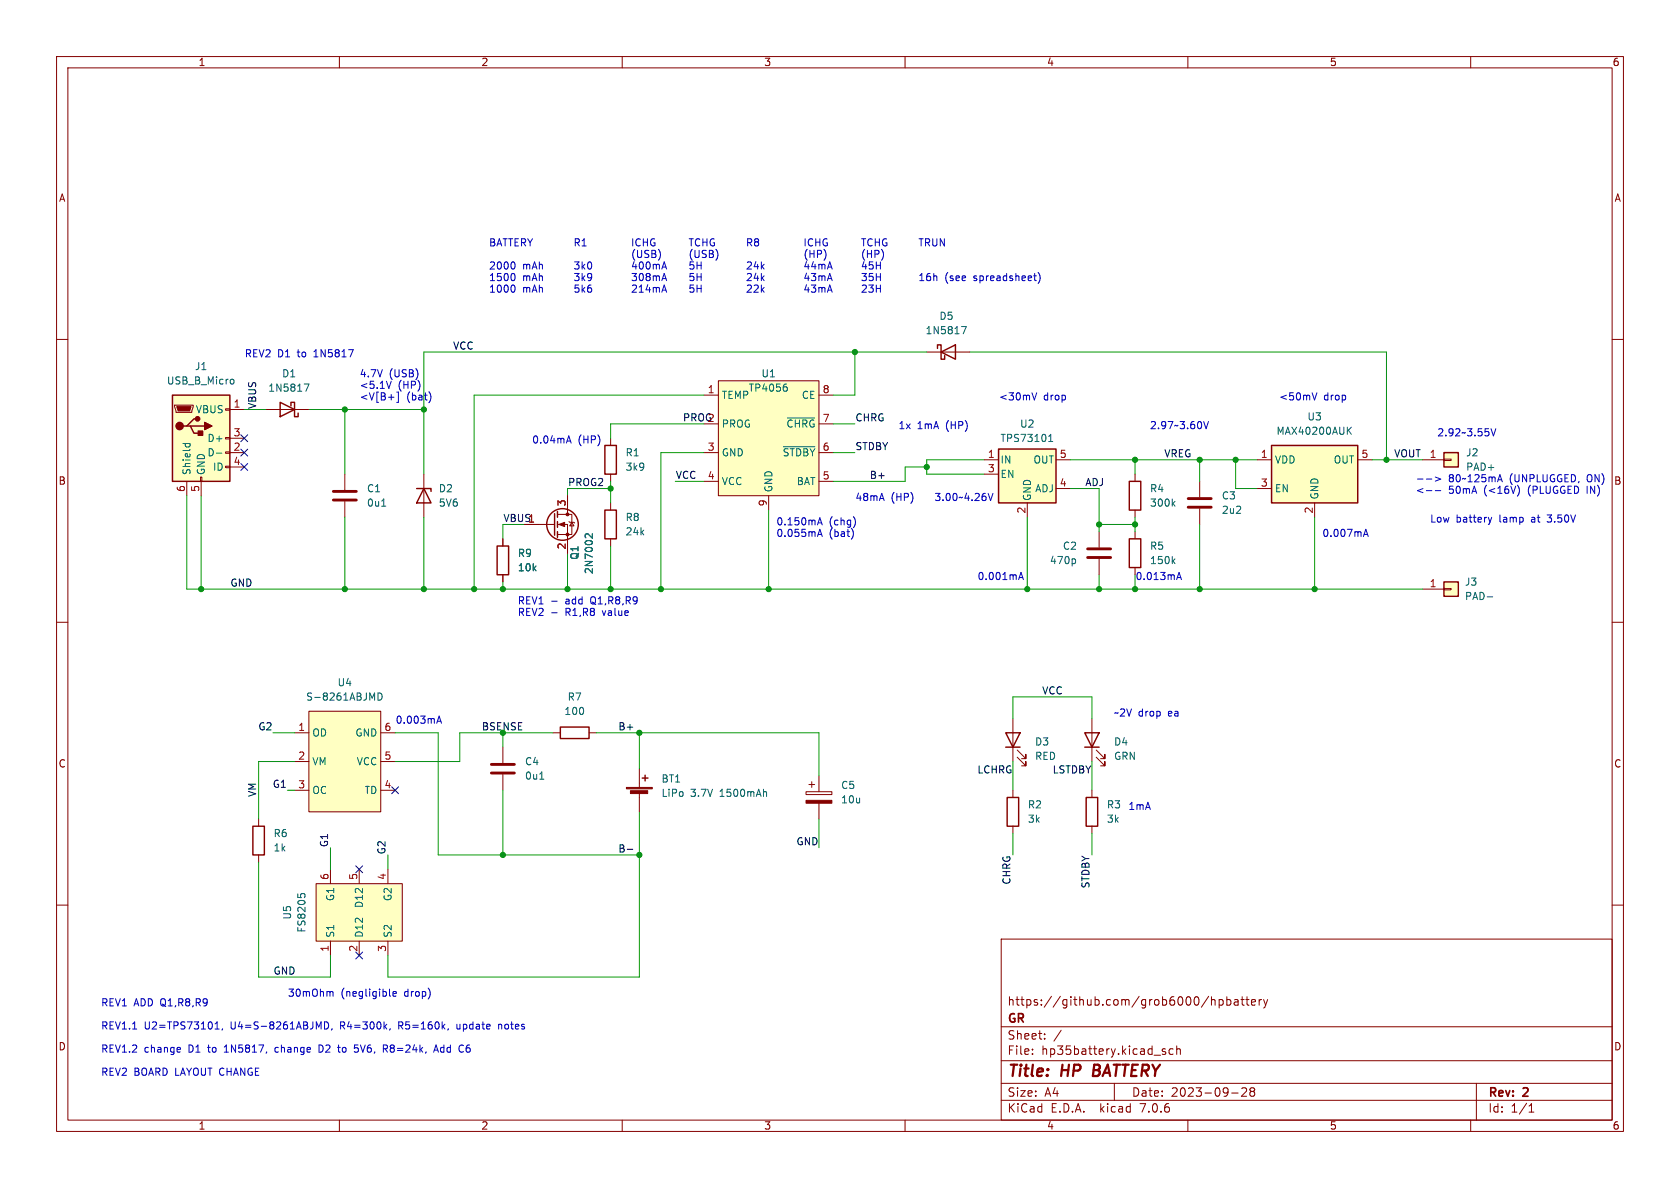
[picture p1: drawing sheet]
<svg xmlns="http://www.w3.org/2000/svg" width="297mm" height="210mm" viewBox="0 0 297 210" stroke-linecap="round" stroke-linejoin="round" font-family="sans-serif">
<g fill="none" stroke="#840000" stroke-width=".18">
<path d="M10 10h277v190h-277zM12 12h273v186h-273zM60 10v2M110 10v2M160 10v2M210 10v2M260 10v2M10 60h2M285 60h2M30.9 71.6h3.3v.3l-.3 1h-2.8zM39.9 79.9h.7v.2h-.7zM39.9 77.3h.7v.3h-.7z"/>
<path d="M39.9 72.3h.7v.2h-.7zM40.6 72.4h2.6M40.6 77.5h2.6M47 72.4h7.6M107.9 77.5v1.2M124.5 69.9h2.5M124.5 74.9h2.5M127 67.3h17.8v20.3h-17.8zM144.8 69.9h2.5M144.8 74.9h2.5M163.8 62.2h7.6M33 85.1v2.5"/>
<path d="M35.4 84.3h.3v.8h-.3zM35.6 85.1v2.5M39.9 82.4h.7v.3h-.7zM40.6 80h2.6M40.6 82.6h2.6M61 83.8v2.8M61 88.6v2.8M74.9 83.8v7.6M88.9 95.3v1.2M92.7 92.7h5.3M98.6 92.7h1.7v5.1M98.6 90.9h2.5v3.6h-2.5"/>
<path d="M100.3 87.6v3.3M100.6 92.2l.1 .1h.8l.1 .2M101.1 92.3l.4 .7h-.8zM107.9 83.8v1.3M107.9 88.9v1.3M107.9 95.3v1.2M124.5 80h2.5M124.5 85.1h2.5M135.9 87.6v2.6M144.8 80h2.5M144.8 85.1h2.5M174 81.3h2.5"/>
<path d="M174 83.8h2.5M181.6 88.9v2.5M186.7 81.3h2.5M186.7 86.4h2.5M194.3 94v2.8M194.3 98.8v2.8M200.7 83.8v1.3M200.7 90.2v1.2M200.7 94v1.3M212.1 85.1v2.8M212.1 89.9v2.8M222.2 81.3h2.6"/>
<path d="M222.2 86.4h2.6M232.4 88.9v2.5M240 81.3h2.6M251.5 81.3h3.8M255.3 81.2h1.2v.2h-1.2zM10 110h2M88.9 101.6v1.3M200.7 100.3v1.3M251.5 104.1h3.8M255.3 104h1.2v.3h-1.2zM285 110h2M52.1 129.5h2.5"/>
<path d="M52.1 134.6h2.5M52.1 139.7h2.5M54.6 125.7h12.7v17.8h-12.7zM67.3 129.5h2.5M67.3 134.6h2.5M67.3 139.7h2.5M88.9 132.1v2.8M88.9 136.9v2.8M97.8 129.5h1.3M104.1 129.5h1.3M113 135.9v3.3M142.5 140h4.6v.5h-4.6z"/>
<path d="M143 138.7h1M143.5 138.2v1M144.8 137.2v2.8M179.1 127v7.6M179.1 139.7v1.3M179.8 133.9l1.6 1.5v-.8v.8h-.8M179.8 132.6l1.6 1.5v-.7v.7h-.8M193 127v7.6M193 139.7v1.3M193.8 133.9l1.5 1.5v-.8v.8h-.7M193.8 132.6l1.5 1.5v-.7v.7h-.7M10 160h2"/>
<path d="M45.7 144.8v1.3M45.7 151.1v1.3M55.9 156.2h15.2v10.2h-15.2zM58.4 153.7v2.5M63.5 153.7v2.5M68.6 153.7v2.5M113 140.2v3.3M144.8 142v2.8M179.1 146.1v1.2M193 146.1v1.2M285 160h2M58.4 166.4v2.5"/>
<path d="M63.5 166.4v2.5M68.6 166.4v2.5M177 166h108v32h-108zM214.2 176.2v1.5M214.2 176.8l.2-.1 .3 .1 .1 .9M215.5 176.8l.5-.1 .2 .3v.4l-.1 .2h-.6M215.5 176.7v1.5M216.9 176.8l.4-.1 .3 .3v.4l-.1 .2h-.6M216.9 176.2v1.5M218.2 176.8h.6l.1 .9M218.9 177.1h-.5a.29 .29 0 0 0-.2 .3 .29 .29 0 0 0 .2 .3l.5-.1M219.4 176.7h.6"/>
<path d="M219.6 176.2v1.3l.4 .2M220.2 176.7h.6M220.5 176.2v1.3l.3 .2M221.2 177.2l.8-.1-.1-.3-.4-.1-.3 .2 .1 .7h.6M222.6 176.7v1M223 176.7l-.3 .1-.1 .2M223.4 176.7l.3 1M223.7 177.7l-.1 .4-.2 .1M224.1 176.7l-.4 1M60 198v2M110 198v2M160 198v2"/>
<path d="M177 194.5h108M177 191.5h108M177 187.5h108M177 181.5h108M182.5 186.3v.1M182.5 185.5v.1M184.7 183.6v.1M184.7 182.8v.1M187.6 182.1l-1.3 2M197 191.5v3M205.5 185.8l.5 .2 .1 .2-.2 .2-.4-.1M205.5 185.5h.5"/>
<path d="M207.4 185.5l-.4-.1-.3 .3v.4l.1 .2h.6M208 185.5l.2-.1 .4 .1 .1 .9M208 184.9v1.5M210 198v2M217.7 193.2h1.2M219.5 192.4l.6-.1 .2 .1 .1 .3-.9 1.1h.9M221.2 192.9l-.2-.2 .2-.4 .5 .1 .1 .2-.3 .3M221.2 192.9l-.2 .3v.3l.2 .3 .5-.1 .1-.2-.1-.4-.2-.2M221.2 192.9h.3M260 198v2M261 191.5v6.5M270.3 196.6h.9"/>
<path d="M270.3 195.5l.4-.4v1.5"/>
</g>
<path d="M193.5 188.2l-.3 2h.8" fill="none" stroke="#840000" stroke-width=".4"/>
<g fill="#ffffc2" stroke="#ffffc2" stroke-width=".18">
<path d="M224.8 78.7h15.2v10.2h-15.2z"/>
<path d="M255.3 80h2.5v2.6h-2.5z"/>
<path d="M176.5 79.4h10.2v9.5h-10.2z"/>
<path d="M30.5 69.9h10.1v15.2h-10.1z"/>
<path d="M127 67.3h17.8v20.3h-17.8z"/>
<path d="M55.9 156.2h15.2v10.2h-15.2z"/>
<path d="M54.6 125.7h12.7v17.8h-12.7z"/>
<path d="M255.3 102.9h2.5v2.5h-2.5z"/>
</g>
<g fill="none" stroke="#840000" stroke-width=".25">
<path d="M30.5 69.9h10.1v15.2h-10.1zM33 75.3h.7l.6 1.3h1.3M33.7 75.3h2.5M34.9 74h-.6l-1.3 1.3h-.6M49.5 71.1l2.6 1.3-2.6 1.3zM51.4 71.8v-.7h.7v2.6h.6v-.7M106.9 78.7h2.1v5.1h-2.1zM165.7 61.6v-.6h.7v2.5h.6v-.6M166.4 62.2l2.5-1.2v2.5zM176.5 79.4h10.2v9.5h-10.2zM224.8 78.7h15.2v10.2h-15.2zM73.7 86.4h2.5v.5"/>
<path d="M74.9 86.4l1.3 2.5h-2.5zM87.9 96.5h2v5.1h-2zM98 90.8v3.8M98.6 90.4v1M98.6 92.2v1M98.6 94v1M106.9 90.2h2.1v5.1h-2.1zM199.6 95.3h2.1v5h-2.1zM199.6 85.1h2.1v5.1h-2.1zM255.3 80h2.5v2.6h-2.5zM255.3 102.9h2.5v2.5h-2.5zM99.1 128.5h5v2.1h-5z"/>
<path d="M113.5 137.5h1.1M114 137v1M177.8 129.5h2.5l-1.2 2.6zM177.8 132.1h2.5M191.8 129.5h2.5l-1.3 2.6zM191.8 132.1h2.5M44.7 146.1h2v5h-2zM178.1 141h2v5.1h-2zM192 141h2.1v5.1h-2.1z"/>
<circle cx="99.4" cy="92.7" r="2.79"/>
</g>
<g fill="none" stroke="#006464" stroke-width=".18">
<path d="M170 57.7h.8l-.5 1.3M32.3 78.4h1.3M32.8 78.4v.4M33.5 78.4l.1 .4M40.9 67l.3 .1 .2 .2-.1 .5-.4 .1M53.8 67.9h.8l-.5 1.3M138.5 79h5.5M138.8 67.9h.3M138.9 68.4l.3 .2v.3l-.3 .3M139.2 73.9h4.8M185.4 78h.7M185.4 77.1l.4-.3v1.2"/>
<path d="M238.4 76.1l.5 .7M238.9 75.5l-.7 .7M38.3 80.1h.9M67.5 89.5h.7M104.7 94.4v.7l-.9-.7-.3 .1-.1 .4M189.9 98.8l.2 .2v.4l-.2 .2M207.4 99.2l.3 .4M207.4 89l.3 .5M207.7 98.8l-.5 .5M207.7 88.6l-.5 .5M262.9 105.5h1M66.8 122.5a.64 .64 0 0 1 .8 .6 .64 .64 0 0 1-.8 .7z"/>
<path d="M95.4 137.7h.7M135.3 139.9l.2 .2v.7M52.6 158v.6M53.1 158.5v-.3l.3-.2 .5 .1v.4"/>
</g>
<path d="M58.9 88.4h4.1M58.9 86.9h4.1M192.3 97h4M192.3 98.6h4M210.1 89.7h4M210.1 88.1h4M86.9 136.7h4M86.9 135.1h4" fill="none" stroke="#840000" stroke-width=".51"/>
<g fill="#840000" stroke="#840000" stroke-width=".18">
<path d="M142.5 141.5h4.6v.5h-4.6z"/>
<path d="M31.2 71.9h2.6l-.3 .7h-2z"/>
<path d="M110.7 139.2h4.6v.2h-4.6z"/>
<path d="M111.5 139.8h3v.5h-3z"/>
<path d="M98.8 92.7l1-.4v.8z"/>
<circle cx="100.3" cy="94.5" r=".25"/>
<circle cx="100.3" cy="90.9" r=".25"/>
</g>
<g fill="#840000" stroke="#840000" stroke-width=".25">
<path d="M36.2 74.7l1.3 .6-1.3 .6z"/>
<path d="M35.1 76.2h.7v.8h-.7z"/>
<circle cx="31.7" cy="75.3" r=".63"/>
<circle cx="34.9" cy="74" r=".38"/>
</g>
<path d="M110.9 150.1h1" fill="none" stroke="#0f0f0f" stroke-width=".18"/>
<g fill="none" stroke="#0000c2" stroke-width=".18">
<path d="M90.8 46.3a.79 .79 0 0 1 0 1.3M90.8 48.3a.79 .79 0 0 1 0 1.3M90.8 50.4a.79 .79 0 0 1 0 1.3M112.2 44.1a1.49 1.49 0 0 0 0 1.8M112.7 44.3v1l.2 .2h.4l.1-.2v-1M114.2 44.3l-.2 .3 .1 .2 .5 .2 .1 .3-.2 .2h-.5M114.5 44.3h.2M115.2 44.3v1.2l.7-.1 .1-.3-.3-.2M115.2 44.9h.5M115.7 44.3l.2 .2-.2 .4M116.5 44.1a1.49 1.49 0 0 1 0 1.8M122 46.3h.6"/>
<path d="M122.1 46.8h.3l.3 .2-.1 .4-.5 .2M122.1 50.9h.3l.3 .2-.1 .4-.5 .2M122.3 44.1a1.47 1.47 0 0 0 .1 1.9M122.9 44.3v1l.2 .2h.4l.1-.2v-1M123.2 46.3v1.3M123.2 50.4v1.3M123.2 46.9h.8M123.2 51h.8M124 46.3v1.3M124 50.4v1.3M124.4 44.3l-.3 .3 .2 .2 .4 .2 .2 .3-.3 .2h-.5M124.7 44.3h.2"/>
<path d="M125.4 44.3v1.2l.7-.1v-.3l-.3-.2M125.4 44.9h.4M125.8 44.3l.3 .2-.3 .4M126.6 44.1a1.47 1.47 0 0 1 0 1.9M132.1 46.4l.5-.1 .2 .4-.7 .9h.7M132.1 48.5l.5-.2 .2 .4-.7 .9h.7M132.1 50.5l.5-.1 .2 .3-.7 1h.7M132.2 42.9l.6-.1 .1-.2-.1-.3-.6-.1v1.3M132.5 42.9l.4 .6M133.3 50.5l.5-.1 .3 .3-.8 1h.8M133.6 46.2l-.3 .9h.8M133.6 48.3l-.3 .9h.8"/>
<path d="M133.6 42.8l-.2-.3 .2-.3 .4 .1 .1 .1-.2 .4M133.6 42.8l-.2 .2 .1 .4 .1 .1h.3l.2-.3v-.2l-.2-.2M133.6 42.8h.3M133.9 46.7v.9M133.9 48.8v.8M134.6 46.3v1.3M134.6 48.3v1.3M134.6 50.4v1.3M134.7 47.1l.4 .5M134.7 49.1l.4 .5M134.7 51.2l.4 .5M135.1 46.7l-.5 .5"/>
<path d="M135.1 48.8l-.5 .4M135.1 50.8l-.5 .5M142.3 42.2v1.3M142.6 46.2l-.3 .9h.8M142.6 48.3l-.3 .9h.8M142.6 50.3l-.3 .9h.8M142.7 44.1a1.46 1.46 0 0 0 0 1.9M142.9 46.7v.9M142.9 48.8v.8M142.9 50.8v.9M143.2 44.9h.7M143.2 44.3v1.2"/>
<path d="M143.4 48.3h.8l-.4 .5 .4 .1v.6l-.2 .1-.6-.1M143.4 50.4h.8l-.4 .5 .4 .1v.5l-.2 .2-.6-.2M143.7 42.3a.6 .6 0 0 0-.9 .5 .6 .6 0 0 0 .6 .7l.3-.1M143.8 46.2l-.3 .9h.8M143.9 44.3v1.2M144.1 46.7v.9M144.2 42.2v1.3M144.2 42.8h.7M144.5 44.9h.6l.1-.2v-.3l-.7-.1v1.2M144.8 46.7v.9M144.8 48.8v.8M144.8 50.8v.9"/>
<path d="M144.8 46.8l.3-.1 .2 .2M144.8 48.9l.3-.1 .2 .1M144.8 50.9l.3-.1 .2 .2M144.9 42.2v1.3M145.3 51l.2-.2 .3 .1v.8M145.3 48.9l.2-.1h.3v.8M145.3 46.9l.2-.2 .3 .1v.8M145.3 46.9v.7M145.3 48.9v.7M145.3 51v.7M145.7 44.1a1.46 1.46 0 0 1 0 1.9M146.2 42.3a.59 .59 0 0 0-.7 .5 .59 .59 0 0 0 .7 .6l.1-.5h-.3"/>
<path d="M146.3 47.6l.4-1.3 .4 1.3M146.3 49.6l.4-1.3 .4 1.3M146.3 51.7l.4-1.3 .4 1.3M146.4 47.2h.6M146.4 49.2h.6M146.4 51.3h.6M152.3 42.2h.7M152.4 48.3h.8l-.5 .5 .4 .1v.6l-.2 .1-.5-.1M152.4 50.5l.5-.1 .3 .3-.8 1h.8M152.7 42.2v1.3M152.7 46.2l-.3 .9h.8M152.9 44.1a1.46 1.46 0 0 0 0 1.9"/>
<path d="M153 46.7v.9M153.3 44.9h.8M153.3 44.3v1.2M153.6 50.4h.8l-.4 .5 .3 .1v.5l-.2 .2-.5-.2M154.1 44.3v1.2M154.2 42.3a.6 .6 0 0 0-.8 .5 .6 .6 0 0 0 .6 .7l.2-.1M154.3 48.3h-.6l-.1 .6 .2-.1 .5 .1 .1 .2-.1 .4-.2 .1-.5-.1M154.3 46.3h-.6l-.1 .6 .2-.1h.5l.1 .2-.1 .4-.2 .2-.5-.2M154.7 44.9h.6l.1-.2-.1-.3-.6-.1v1.2M154.7 42.8h.8M154.7 42.2v1.3M154.9 46.9h.7"/>
<path d="M154.9 46.3v1.3M154.9 48.3v1.3M154.9 50.4v1.3M154.9 48.9h.7M154.9 51h.7M155.5 42.2v1.3M155.6 46.3v1.3M155.6 48.3v1.3M155.6 50.4v1.3M155.8 44.1a1.46 1.46 0 0 1 0 1.9M156.7 42.3a.59 .59 0 0 0-.7 .5 .59 .59 0 0 0 .7 .6l.1-.5h-.2M162.5 42.2h.7"/>
<path d="M162.8 42.2v1.3M163.6 42.9l.6-.1 .2-.2-.1-.3-.7-.1v1.3M163.9 42.9l.5 .6M164.9 42.2v1l.2 .3 .4-.1 .1-.2v-1M167 42.2v1.3l-.8-1.3v1.3M167.6 48.2a1.46 1.46 0 0 0 0 1.9M178.9 49.2l.1 .2-.1 .2M178.9 48.8h.1M179.6 48.9l.2-.1h.3v.8M179.6 48.3v1.3M180.7 49.2l.6-.1-.1-.3h-.3l-.2 .1v.7h.5M181.8 49.2l.6-.1-.1-.3h-.3l-.2 .1v.7h.5"/>
<path d="M182.7 48.8h.5M182.9 48.3v1.1l.3 .2M183.5 48.2a1.46 1.46 0 0 1 0 1.9M68.7 70.2h.9M69.2 67.4l-.5 1.3M70.4 69.3v1.8h-.3M76 69.5l.2 .6-.2 .8M100.2 78h.7M100.6 77.1l.4 1.2M182.4 69.4l.5 1.3 .4-1.3M212.8 74.5l.4 1.3 .4-1.3M232 69.4l.4 1.3 .4-1.3"/>
<path d="M263.6 75.8l.4 1.3 .4-1.3M144.5 92.8l.4-1.3 .5 1.3M144.5 94.8l.4-1.2 .5 1.2M144.6 94.5h.6M144.6 92.4h.6M150.8 93.9l.1 .6-.2 .6M151 91.6l.2 .6-.2 .8M174.7 87.2l.4 1.3 .4-1.3M241 94.8l.5-1.2 .4 1.2M241.2 94.5h.6M250.6 84.7h1M252.2 84.7h.9"/>
<path d="M252.2 86.7h.9M253.7 84.3l1 .4-1 .4M253.7 86.7h1M263.7 91.4l-.3 .9M264.9 84.8h.6M265.2 83.9l.4 1.3M268.6 86.3v.9l-.3 .5M97.5 106.3h1M97.5 108.3h1M180.1 102.5l.4-1.3 .4 1.3M180.2 102.1h.6M208 102.5l.4-1.3 .5 1.3"/>
<path d="M208.1 102.1h.6M77.2 127.9l.4-1.3 .5 1.3M77.3 127.5h.6M58.5 175.3l.4 .2v.6M68.9 175.9l.1 .2M69.5 175.7l.6-.1-.1-.3h-.4l-.1 .2v.6h.5M23.4 181.9h.8M31.7 185.2l.2 .3-.6 .1M31.8 185.9l-.1 .1M38 181.9h.7M38 181l.4-.4v1.3M39.3 181.8l-.1 .3"/>
<path d="M39.7 186h.7M39.8 185l-.1 .1M48.8 185.2l-.2 .2v.4l.2 .2M56.9 184.8l-.5-.1v1.3l.5-.1M57.4 180.6a.64 .64 0 0 1 .7 .7 .64 .64 0 0 1-.7 .6zM58.7 181.8l-.1 .3M59.7 185.2h.5M59.9 185.9l.3 .1M62.7 184.7h.6M62.8 185.2h.3l.3 .3M63.4 185.8l-.3 .2h-.3M67.8 184.7h.5l.2 .3-.1 .3-.6 .1"/>
<path d="M68.1 185.4l.4 .6M69 181.8l-.1 .3M76.7 186l.4-1.3 .4 1.3M76.8 185.6h.6M77.9 185.3v.6M79.3 181.8l-.2 .3M80.8 181.1v.6l.2 .2M82.5 185.3l-.1 .2M82.6 184.8a.99 .99 0 0 0-.1 1.1M88.2 181.1v.8M88.5 181.1l-.3 .1"/>
</g>
<g fill="none" stroke="#009600" stroke-width=".18">
<path d="M43.2 72.4h3.8M54.6 72.4h20.3M61 72.4v11.4M124.5 74.9h-16.6v2.6M124.5 69.9h-40.7v34.2M147.3 74.9h3.8M151.1 62.2v7.7h-3.8M163.8 62.2h-88.9v21.6M171.4 62.2h73.7v19.1M33 87.6v16.5h218.5M35.6 87.6v16.5M61 91.4v12.7"/>
<path d="M74.9 91.4v12.7M92.7 92.7h-3.8v2.6M100.3 97.8v6.3M107.9 86.4h-7.6v1.2M107.9 85.1v3.8M107.9 96.5v7.6M119.4 85.1h5.1M124.5 80h-7.7v24.1M135.9 90.2v13.9M147.3 80h3.8M163.8 82.6h-3.8v2.5h-12.7M174 81.3h-10.2v2.5h10.2"/>
<path d="M181.6 91.4v12.7M189.2 86.4h5.1v7.6M189.2 81.3h33M194.3 92.7h6.4M200.7 81.3v2.5M200.7 91.4v2.6M212.1 81.3v3.8M212.1 92.7v11.4M218.4 81.3v5.1h3.8M232.4 91.4v12.7M242.6 81.3h8.9M88.9 102.9v1.2"/>
<path d="M194.3 101.6v2.5M200.7 101.6v2.5M48.3 129.5h3.8M50.8 139.7h1.3M52.1 134.6h-6.4v10.2M69.8 129.5h7.7v21.6h35.5M88.9 129.5v2.6M88.9 139.7v11.4M97.8 129.5h-16.5v5.1h-11.5M105.4 129.5h39.4v7.7M113 129.5v6.4M179.1 127v-3.8h13.9v3.8"/>
<path d="M179.1 134.6v5.1M193 134.6v5.1M45.7 152.4v20.3h12.7v-3.8M58.4 149.9v3.8M68.6 151.1v2.6M113 143.5v29.2h-44.4v-3.8M144.8 144.8v5.1M179.1 147.3v3.8M193 147.3v3.8"/>
</g>
<path d="M42.6 79.4l1.2 1.2M42.6 76.9l1.2 1.2M43.8 79.4l-1.2 1.2M43.8 76.9l-1.2 1.2M42.6 81.9l1.2 1.3M43.8 81.9l-1.2 1.3M69.2 139.1l1.3 1.2M70.5 139.1l-1.3 1.2M62.9 153.1l1.2 1.2M64.1 153.1l-1.2 1.2M62.9 168.3l1.2 1.2M64.1 168.3l-1.2 1.2" fill="none" stroke="#000084" stroke-width=".18"/>
<g fill="#009600" stroke="#009600" stroke-width=".18">
<circle cx="200.7" cy="104.1" r=".46"/>
<circle cx="245.1" cy="81.3" r=".46"/>
<circle cx="200.7" cy="81.3" r=".46"/>
<circle cx="194.3" cy="92.7" r=".46"/>
<circle cx="200.7" cy="92.7" r=".46"/>
<circle cx="212.1" cy="81.3" r=".46"/>
<circle cx="218.4" cy="81.3" r=".46"/>
<circle cx="232.4" cy="104.1" r=".46"/>
<circle cx="212.1" cy="104.1" r=".46"/>
<circle cx="151.1" cy="62.2" r=".46"/>
<circle cx="181.6" cy="104.1" r=".46"/>
<circle cx="194.3" cy="104.1" r=".46"/>
<circle cx="35.6" cy="104.1" r=".46"/>
<circle cx="74.9" cy="72.4" r=".46"/>
<circle cx="61" cy="72.4" r=".46"/>
<circle cx="74.9" cy="104.1" r=".46"/>
<circle cx="61" cy="104.1" r=".46"/>
<circle cx="163.8" cy="82.6" r=".46"/>
<circle cx="107.9" cy="86.4" r=".46"/>
<circle cx="135.9" cy="104.1" r=".46"/>
<circle cx="88.9" cy="129.5" r=".46"/>
<circle cx="88.9" cy="151.1" r=".46"/>
<circle cx="113" cy="151.1" r=".46"/>
<circle cx="113" cy="129.5" r=".46"/>
<circle cx="83.8" cy="104.1" r=".46"/>
<circle cx="116.8" cy="104.1" r=".46"/>
<circle cx="100.3" cy="104.1" r=".46"/>
<circle cx="107.9" cy="104.1" r=".46"/>
<circle cx="88.9" cy="104.1" r=".46"/>
</g>
<g font-size="2.8" fill="#840000">
<text x="178" y="190.9">Title:</text>
<text x="187.7" y="190.9">HP</text>
<text x="194.1" y="190.9">BATTERY</text>
</g>
<g font-size="2.1" fill="#840000">
<text x="178" y="178">https://github.com/grob6000/hpbattery</text>
<text x="178" y="184">Sheet:</text>
<text x="178" y="181.2">GR</text>
<text x="178" y="186.7">File:</text>
<text x="184.1" y="186.7">hp35battery.kicad_sch</text>
<text x="178" y="196.9">KiCad</text>
<text x="178" y="194.1">Size:</text>
<text x="184.7" y="194.1">A4</text>
<text x="185.7" y="196.9">E.D.A.</text>
<text x="194.6" y="196.9">kicad</text>
<text x="200" y="194.1">Date:</text>
<text x="201.8" y="196.9">7.0.6</text>
<text x="207" y="194.1">2023-09-28</text>
<text x="263" y="194.3">Rev:</text>
<text x="263" y="196.9">Id:</text>
<text x="267.1" y="196.9">1/1</text>
<text x="269.4" y="194.3">2</text>
</g>
<g font-size="1.8" fill="#840000">
<text x="35" y="11.9">1</text>
<text x="85" y="11.9">2</text>
<text x="135" y="11.9">3</text>
<text x="185" y="11.9">4</text>
<text x="235" y="11.9">5</text>
<text x="285" y="11.9">6</text>
<text x="10.3" y="35.9">A</text>
<text x="285.3" y="35.9">A</text>
<text x="10.3" y="85.9">B</text>
<text x="285.3" y="85.9">B</text>
<text x="10.3" y="135.9">C</text>
<text x="285.3" y="135.9">C</text>
<text x="10.3" y="185.9">D</text>
<text x="285.3" y="185.9">D</text>
<text x="35" y="199.9">1</text>
<text x="85" y="199.9">2</text>
<text x="135" y="199.9">3</text>
<text x="185" y="199.9">4</text>
<text x="235" y="199.9">5</text>
<text x="285" y="199.9">6</text>
</g>
<g font-size="1.8" fill="#0000c2">
<text x="86.4" y="43.6">BATTERY R1 ICHG TCHG R8 ICHG TCHG TRUN</text>
<text x="86.4" y="47.7">2000</text>
<text x="92.4" y="47.7">mAh 3k0 400mA 5H 24k 44mA 45H</text>
<text x="98" y="45.7">(HP) (HP)</text>
<text x="86.4" y="49.8">1500</text>
<text x="86.4" y="51.8">1000</text>
<text x="92.4" y="49.8">mAh 3k9 308mA 5H 24k 43mA 35H 16h</text>
<text x="92.4" y="51.8">mAh 5k6 214mA 5H 22k 43mA 23H</text>
<text x="162.8" y="49.8">(see</text>
<text x="168.1" y="49.8">spreadsheet)</text>
<text x="43.2" y="63.3">REV2</text>
<text x="49.1" y="63.3">D1</text>
<text x="52.7" y="63.3">to</text>
<text x="55.8" y="63.3">1N5817</text>
<text x="63.5" y="66.8">4.7V</text>
<text x="63.5" y="68.8">&lt;5.1V</text>
<text x="63.5" y="70.9">&lt;V[B+]</text>
<text x="68.8" y="66.8">(USB)</text>
<text x="70.4" y="68.8">(HP)</text>
<text x="71.9" y="70.9">(bat)</text>
<text x="176.5" y="70.9">&lt;30mV</text>
<text x="184.5" y="70.9">drop</text>
<text x="226.1" y="70.9">&lt;50mV</text>
<text x="234" y="70.9">drop</text>
<text x="158.7" y="76">1x</text>
<text x="162.2" y="76">1mA</text>
<text x="167.3" y="76">(HP)</text>
<text x="203.2" y="76">2.97~3.60V</text>
<text x="254" y="77.2">2.92~3.55V</text>
<text x="94" y="78.5">0.04mA</text>
<text x="102.2" y="78.5">(HP)</text>
<text x="259.1" y="83.4">PAD+</text>
<text x="151.1" y="88.7">48mA</text>
<text x="157.5" y="88.7">(HP)</text>
<text x="165.1" y="88.7">3.00~4.26V</text>
<text x="250.2" y="87.4">&lt;--</text>
<text x="256.1" y="85.3">80~125mA</text>
<text x="256.1" y="87.4">50mA</text>
<text x="262.5" y="87.4">(&lt;16V)</text>
<text x="267" y="85.3">(UNPLUGGED,</text>
<text x="270.4" y="87.4">(PLUGGED</text>
<text x="280.9" y="85.3">ON)</text>
<text x="281" y="87.4">IN)</text>
<text x="137.2" y="93">0.150mA</text>
<text x="137.2" y="95">0.055mA</text>
<text x="146.6" y="93">(chg)</text>
<text x="146.6" y="95">(bat)</text>
<text x="233.7" y="95">0.007mA</text>
<text x="252.7" y="92.5">Low</text>
<text x="257.4" y="92.5">battery</text>
<text x="265.2" y="92.5">lamp</text>
<text x="271" y="92.5">at</text>
<text x="274" y="92.5">3.50V</text>
<text x="91.4" y="106.9">REV1</text>
<text x="100.1" y="106.9">add</text>
<text x="104.7" y="106.9">Q1,R8,R9</text>
<text x="172.7" y="102.6">0.001mA</text>
<text x="200.7" y="102.6">0.013mA</text>
<text x="91.4" y="109">REV2</text>
<text x="100.1" y="109">R1,R8</text>
<text x="106.8" y="109">value</text>
<text x="69.8" y="128">0.003mA</text>
<text x="196.8" y="126.8">~2V drop</text>
<text x="206.6" y="126.8">ea</text>
<text x="199.4" y="143.3">1mA</text>
<text x="17.8" y="178">REV1</text>
<text x="23.7" y="178">ADD Q1,R8,R9</text>
<text x="50.8" y="176.3">30mOhm</text>
<text x="60.3" y="176.3">(negligible</text>
<text x="71.6" y="176.3">drop)</text>
<text x="17.8" y="182.1">REV1.1</text>
<text x="25.5" y="182.1">U2=TPS73101,</text>
<text x="40.9" y="182.1">U4=S-8261ABJMD,</text>
<text x="60.4" y="182.1">R4=300k,</text>
<text x="70.9" y="182.1">R5=160k,</text>
<text x="81.4" y="182.1">update</text>
<text x="89" y="182.1">notes</text>
<text x="17.8" y="186.2">REV1.2</text>
<text x="17.8" y="190.2">REV2</text>
<text x="23.7" y="190.2">BOARD LAYOUT CHANGE</text>
<text x="25.5" y="186.2">change</text>
<text x="33.4" y="186.2">D1</text>
<text x="37.1" y="186.2">to</text>
<text x="40.1" y="186.2">1N5817,</text>
<text x="49.3" y="186.2">change</text>
<text x="57.2" y="186.2">D2</text>
<text x="60.9" y="186.2">to</text>
<text x="63.9" y="186.2">5V6,</text>
<text x="69.2" y="186.2">R8=24k,</text>
<text x="78.5" y="186.2">Add</text>
<text x="83" y="186.2">C6</text>
</g>
<g font-size="1.8" fill="#006464">
<text x="163.5" y="59.3">1N5817</text>
<text x="166" y="56.7">D5</text>
<text x="34.4" y="65.6">J1</text>
<text x="29.4" y="68.2">USB_B_Micro</text>
<text x="47.3" y="69.4">1N5817</text>
<text x="49.8" y="66.9">D1</text>
<text x="127.5" y="70.7">TEMP</text>
<text x="132.3" y="69.4">TP4056</text>
<text x="134.5" y="66.9">U1</text>
<text x="141.6" y="70.7">CE</text>
<text x="34.5" y="73.3">VBUS</text>
<text x="127.5" y="75.8">PROG</text>
<text x="138.9" y="75.8">~{CHRG}</text>
<text x="180.2" y="75.8">U2</text>
<text x="225.6" y="77.1">MAX40200AUK</text>
<text x="231" y="74.5">U3</text>
<text x="36.6" y="80.9">D-</text>
<text x="36.6" y="78.3">D+</text>
<text x="37.5" y="83.4">ID</text>
<text x="110.5" y="80.9">R1</text>
<text x="110.5" y="83.4">3k9</text>
<text x="127.5" y="80.9">GND</text>
<text x="138.3" y="80.9">~{STDBY}</text>
<text x="176.8" y="78.3">TPS73101</text>
<text x="176.8" y="82.1">IN</text>
<text x="182.6" y="82.1">OUT</text>
<text x="225.3" y="82.1">VDD</text>
<text x="235.7" y="82.1">OUT</text>
<text x="259.1" y="80.9">J2</text>
<text x="33.9" y="84.1" transform="rotate(-90 33.9 84.1)">Shield</text>
<text x="36.4" y="84.1" transform="rotate(-90 36.4 84.1)">GND</text>
<text x="64.8" y="87.2">C1</text>
<text x="64.8" y="89.8">0u1</text>
<text x="77.5" y="87.2">D2</text>
<text x="77.5" y="89.8">5V6</text>
<text x="127.5" y="86">VCC</text>
<text x="136.8" y="87.1" transform="rotate(-90 136.8 87.1)">GND</text>
<text x="140.7" y="86">BAT</text>
<text x="176.8" y="84.7">EN</text>
<text x="182.5" y="88.6" transform="rotate(-90 182.5 88.6)">GND</text>
<text x="182.9" y="87.2">ADJ</text>
<text x="203.2" y="87.2">R4</text>
<text x="203.2" y="89.8">300k</text>
<text x="215.9" y="88.5">C3</text>
<text x="225.3" y="87.2">EN</text>
<text x="233.3" y="88.4" transform="rotate(-90 233.3 88.4)">GND</text>
<text x="110.5" y="92.3">R8</text>
<text x="110.5" y="94.8">24k</text>
<text x="215.9" y="91">2u2</text>
<text x="91.4" y="98.7">R9</text>
<text x="91.4" y="101.2">10k</text>
<text x="102.5" y="99.1" transform="rotate(-90 102.5 99.1)">Q1</text>
<text x="105" y="101.6" transform="rotate(-90 105 101.6)">2N7002</text>
<text x="185.5" y="99.9">470p</text>
<text x="187.8" y="97.4">C2</text>
<text x="203.2" y="97.4">R5</text>
<text x="203.2" y="99.9">150k</text>
<text x="258.9" y="103.7">J3</text>
<text x="258.9" y="106.3">PAD-</text>
<text x="54" y="124.1">S-8261ABJMD</text>
<text x="59.6" y="121.5">U4</text>
<text x="100.3" y="124.1">R7</text>
<text x="55.1" y="130.4">OD</text>
<text x="62.7" y="130.4">GND</text>
<text x="99.7" y="126.6">100</text>
<text x="182.9" y="132">D3</text>
<text x="196.9" y="132">D4</text>
<text x="55.1" y="135.5">VM</text>
<text x="63" y="135.5">VCC</text>
<text x="92.7" y="135.5">C4</text>
<text x="182.9" y="134.5">RED</text>
<text x="196.9" y="134.5">GRN</text>
<text x="55.1" y="140.6">OC</text>
<text x="64.4" y="140.6">TD</text>
<text x="92.7" y="138">0u1</text>
<text x="116.8" y="138.5">BT1</text>
<text x="116.8" y="141.1">LiPo</text>
<text x="122.1" y="141.1">3.7V</text>
<text x="127.4" y="141.1">1500mAh</text>
<text x="148.6" y="139.7">C5</text>
<text x="148.6" y="142.2">10u</text>
<text x="181.6" y="143.1">R2</text>
<text x="195.6" y="143.1">R3</text>
<text x="48.3" y="148.2">R6</text>
<text x="181.6" y="145.6">3k</text>
<text x="195.6" y="145.6">3k</text>
<text x="48.3" y="150.7">1k</text>
<text x="59.3" y="159.4" transform="rotate(-90 59.3 159.4)">G1</text>
<text x="64.4" y="160.6" transform="rotate(-90 64.4 160.6)">D12</text>
<text x="69.4" y="159.4" transform="rotate(-90 69.4 159.4)">G2</text>
<text x="51.7" y="162.7" transform="rotate(-90 51.7 162.7)">U5</text>
<text x="54.2" y="165" transform="rotate(-90 54.2 165)">FS8205</text>
<text x="59.3" y="165.9" transform="rotate(-90 59.3 165.9)">S1</text>
<text x="64.4" y="165.9" transform="rotate(-90 64.4 165.9)">D12</text>
<text x="69.4" y="165.9" transform="rotate(-90 69.4 165.9)">S2</text>
</g>
<g font-size="1.8" fill="#0f0f0f">
<text x="80" y="61.9">VCC</text>
<text x="45.4" y="72.4" transform="rotate(-90 45.4 72.4)">VBUS</text>
<text x="120.6" y="74.6">PROG</text>
<text x="125" y="74.7">2</text>
<text x="151.1" y="74.6">CHRG</text>
<text x="151.1" y="79.7">STDBY</text>
<text x="205.7" y="80.9">VREG</text>
<text x="246.4" y="80.9">VOUT</text>
<text x="100.3" y="86">PROG2</text>
<text x="119.4" y="84.7">VCC</text>
<text x="153.7" y="84.7">B+</text>
<text x="191.8" y="86">ADJ</text>
<text x="88.9" y="92.4">VBUS1</text>
<text x="40.6" y="103.8">GND</text>
<text x="184.1" y="122.8">VCC</text>
<text x="45.6" y="129.2">G2</text>
<text x="85.1" y="129.2">BSENSE</text>
<text x="109.2" y="129.2">B+</text>
<text x="172.7" y="136.8">LCHRG</text>
<text x="186" y="136.8">LSTDBY</text>
<text x="45.4" y="141" transform="rotate(-90 45.4 141)">VM</text>
<text x="48.1" y="139.4">G1</text>
<text x="58.1" y="149.9" transform="rotate(-90 58.1 149.9)">G1</text>
<text x="140.7" y="149.5">GND</text>
<text x="68.2" y="151.1" transform="rotate(-90 68.2 151.1)">G2</text>
<text x="109.2" y="150.8">B-</text>
<text x="178.7" y="156.5" transform="rotate(-90 178.7 156.5)">CHRG</text>
<text x="192.7" y="157.1" transform="rotate(-90 192.7 157.1)">STDBY</text>
<text x="48.3" y="172.4">GND</text>
</g>
<g font-size="1.8" fill="#a90000">
<text x="125" y="69.6">1</text>
<text x="145.3" y="69.6">8</text>
<text x="41.2" y="72.1">1</text>
<text x="41.2" y="77.2">3</text>
<text x="145.3" y="74.7">7</text>
<text x="41.2" y="79.8">2</text>
<text x="41.2" y="82.3">4</text>
<text x="125" y="79.8">3</text>
<text x="145.3" y="79.8">6</text>
<text x="174.6" y="81">1</text>
<text x="174.6" y="83.6">3</text>
<text x="187.3" y="81">5</text>
<text x="222.8" y="81">1</text>
<text x="240.6" y="81">5</text>
<text x="252.7" y="81">1</text>
<text x="32.8" y="87.1" transform="rotate(-90 32.8 87.1)">6</text>
<text x="35.3" y="87.1" transform="rotate(-90 35.3 87.1)">5</text>
<text x="100.1" y="89.6" transform="rotate(-90 100.1 89.6)">3</text>
<text x="125" y="84.8">4</text>
<text x="135.6" y="89.6" transform="rotate(-90 135.6 89.6)">9</text>
<text x="145.3" y="84.8">5</text>
<text x="187.3" y="86.1">4</text>
<text x="222.8" y="86.1">3</text>
<text x="93.3" y="92.5">1</text>
<text x="181.4" y="90.9" transform="rotate(-90 181.4 90.9)">2</text>
<text x="232.2" y="90.9" transform="rotate(-90 232.2 90.9)">2</text>
<text x="100.1" y="97.2" transform="rotate(-90 100.1 97.2)">2</text>
<text x="252.7" y="103.9">1</text>
<text x="52.6" y="129.3">1</text>
<text x="67.9" y="129.3">6</text>
<text x="52.6" y="134.4">2</text>
<text x="67.9" y="134.4">5</text>
<text x="52.6" y="139.4">3</text>
<text x="67.9" y="139.4">4</text>
<text x="58.2" y="155.6" transform="rotate(-90 58.2 155.6)">6</text>
<text x="63.2" y="155.6" transform="rotate(-90 63.2 155.6)">5</text>
<text x="68.3" y="155.6" transform="rotate(-90 68.3 155.6)">4</text>
<text x="58.2" y="168.3" transform="rotate(-90 58.2 168.3)">1</text>
<text x="63.2" y="168.3" transform="rotate(-90 63.2 168.3)">2</text>
<text x="68.3" y="168.3" transform="rotate(-90 68.3 168.3)">3</text>
</g>
</svg>
